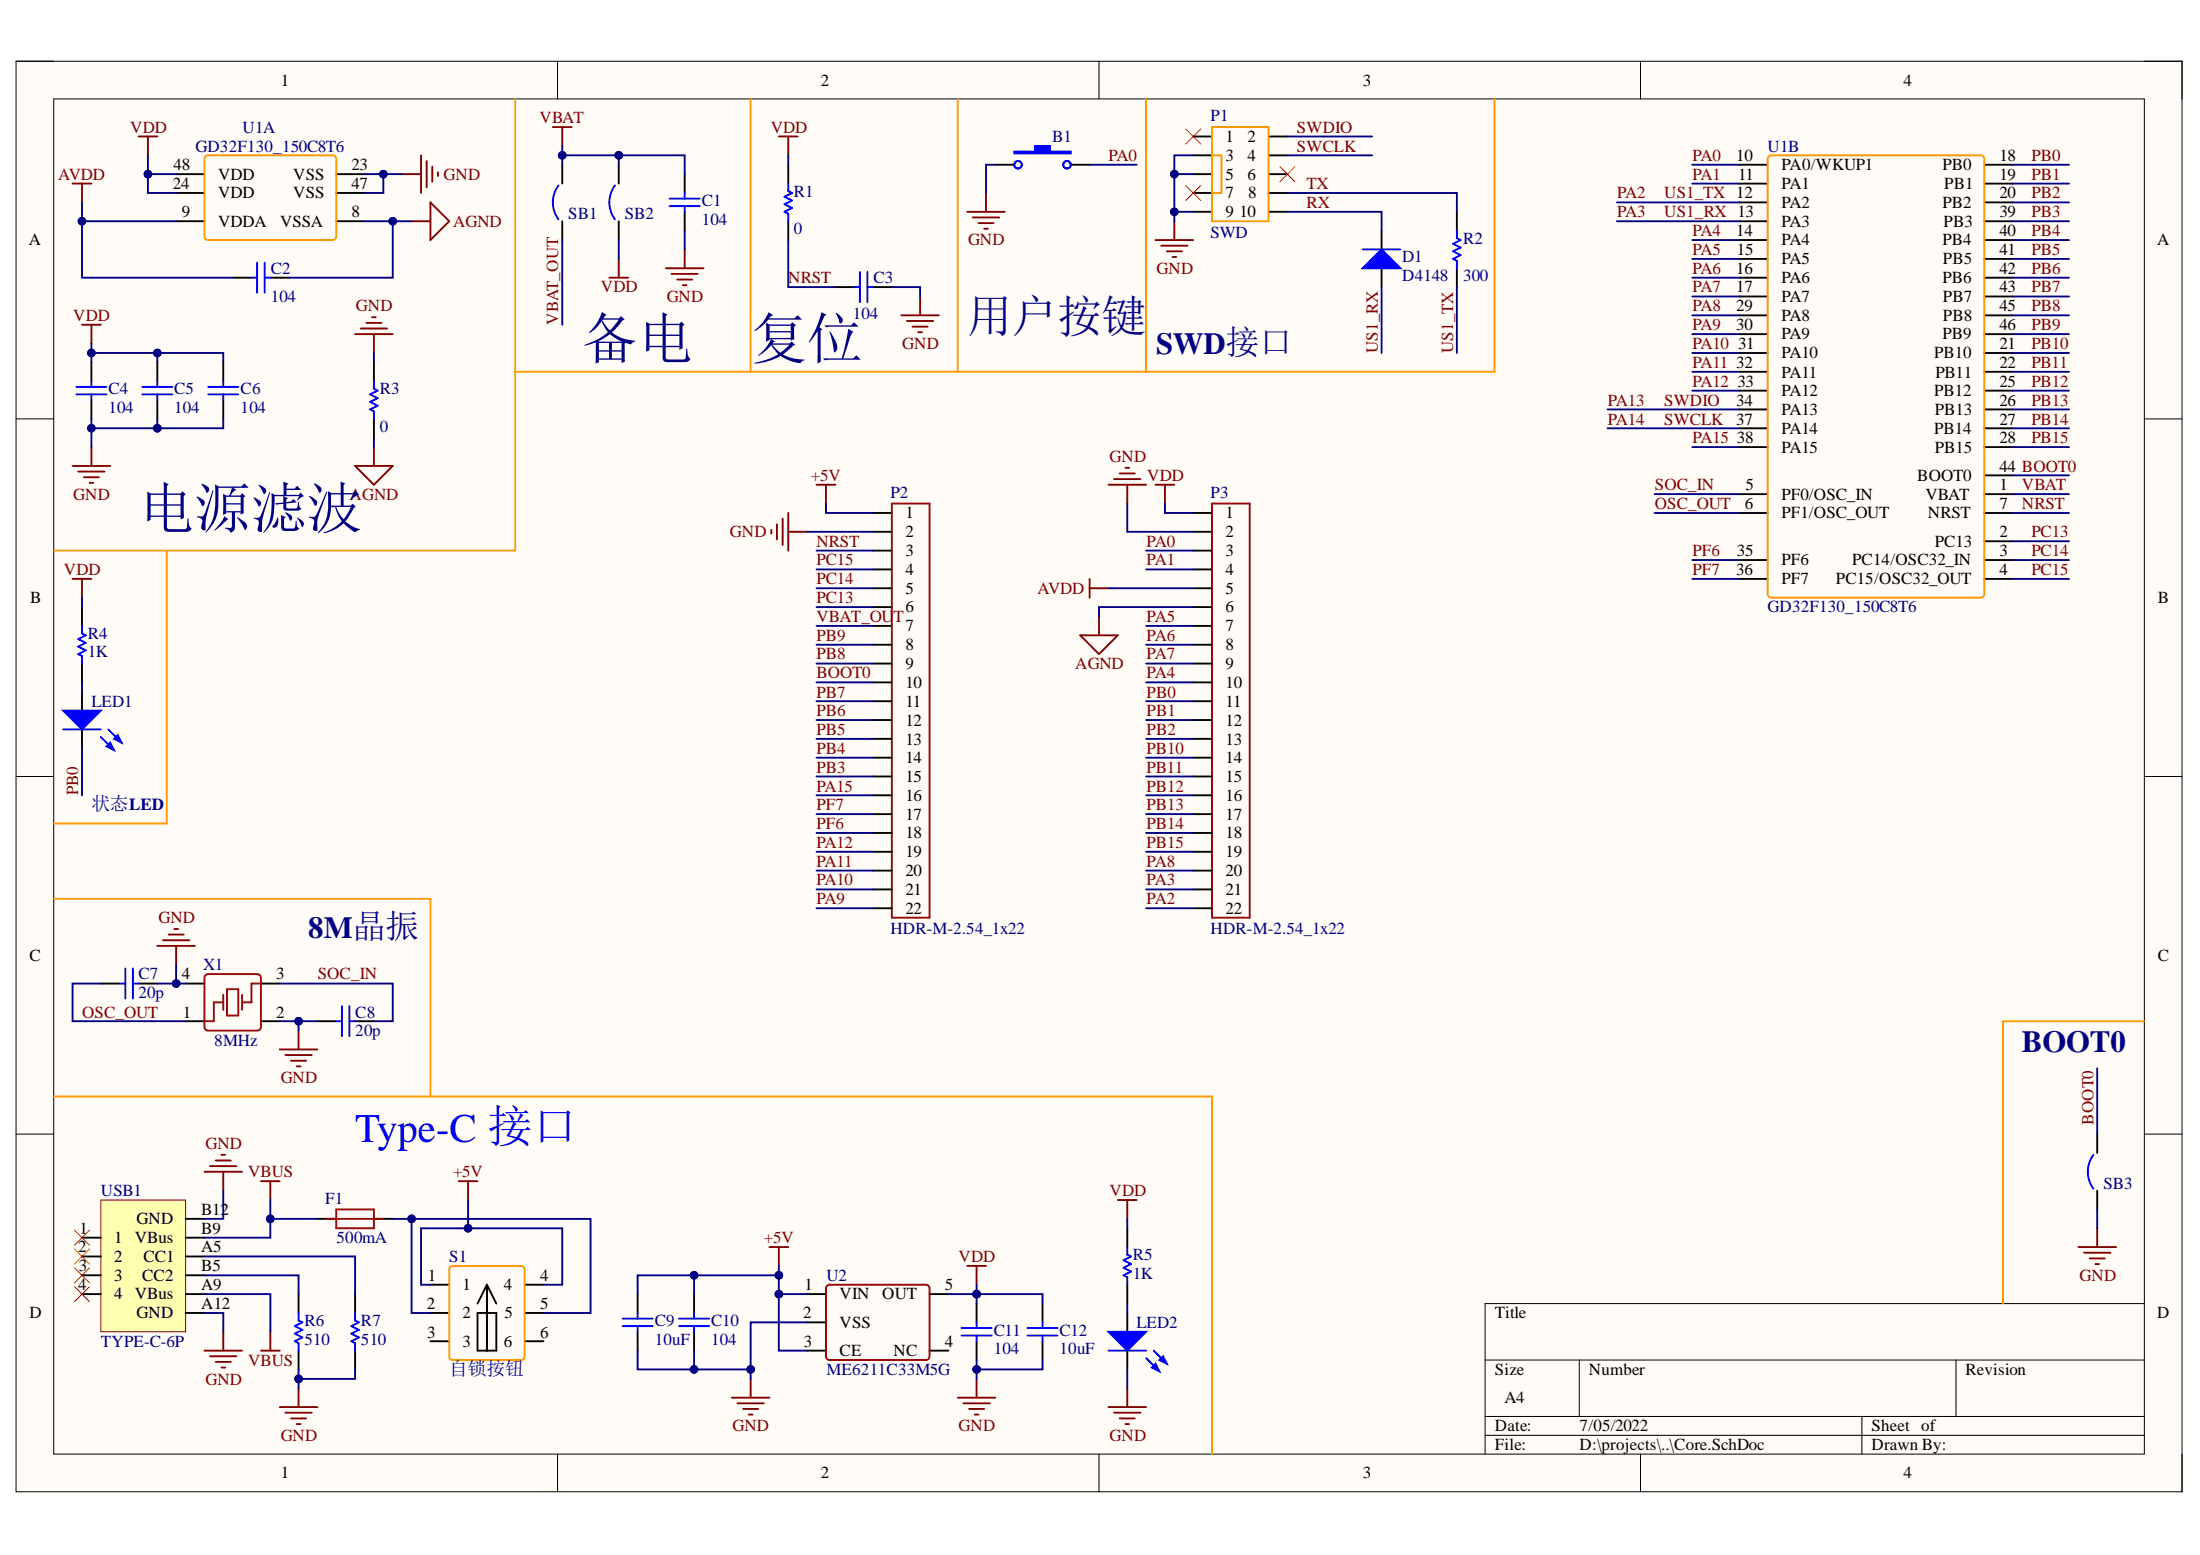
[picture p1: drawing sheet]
<svg xmlns="http://www.w3.org/2000/svg" width="297mm" height="210mm" viewBox="0 0 297 210" stroke-linecap="round" stroke-linejoin="round" font-family="sans-serif">
<path d="M2.2 8.3h292.4v193.1h-292.4z" fill-rule="evenodd" fill="#fffcf8"/>
<path d="M2.2 8.3h292.4v193.1h-292.4z" fill="none" stroke="#000" stroke-width=".14"/>
<path d="M7.3 13.4h282.2v182.9h-282.2z" fill-rule="evenodd" fill="#fffcf8"/>
<g fill="none" stroke="#000" stroke-width=".14">
<path d="M2.2 8.3h5.1M7.3 13.4h282.2v182.9h-282.2zM75.3 8.3v5M148.4 8.3v5M221.5 8.3v5.1M289.5 8.3h5.1v5.1M2.2 56.5h5.1M289.5 56.5h5.1M2.2 104.8h5.1M289.5 104.8h5.1M2.2 153.1h5.1M289.5 153.1h5.1"/>
<path d="M289.5 176h-89v20.3M75.3 196.3v5.1M148.4 196.3v5.1M200.5 183.6h89M200.5 191.2h89M200.5 193.7h89M213.2 183.6v7.6M221.5 196.3v5.1M251.4 191.2v5.1M264.1 183.6v7.6M294.6 196.3v5.1"/>
</g>
<g fill="none" stroke="#000" stroke-width=".25">
<path d="M23.8 29.9h3.8M23.8 23.5h3.8M23.8 26h3.8M31.4 37.5h2.6M36.5 37.5h2.5M45.4 29.9h3.8M45.4 23.5h3.8M45.4 26h3.8M75.9 22.2v2.6M75.9 29.9v2.5M83.5 22.2v2.6M83.5 29.9v2.5"/>
<path d="M92.4 23.5v2.5M92.4 28.6v2.5M106.4 22.2v2.6M106.4 29.9v2.5M112.8 38.8h2.5M117.9 38.8h2.5M134.4 22.2h2.5M144.6 22.2h2.5M234.8 29.9h3.9M234.8 22.2h3.9M234.8 24.8h3.9M234.8 27.3h3.9"/>
<path d="M234.8 32.4h3.9M234.8 34.9h3.9M234.8 37.5h3.9M267.9 29.9h3.8M267.9 22.2h3.8M267.9 24.8h3.8M267.9 27.3h3.8M267.9 32.4h3.8M267.9 34.9h3.8M267.9 37.5h3.8M12.3 48.9v2.6M12.3 54v2.5"/>
<path d="M21.2 48.9v2.6M21.2 54v2.5M30.1 48.9v2.6M30.1 54v2.5M50.5 48.9v2.6M50.5 56.5v2.6M234.8 40h3.9M234.8 47.7h3.9M234.8 50.2h3.9M234.8 52.7h3.9M234.8 55.3h3.9M234.8 57.8h3.9"/>
<path d="M234.8 42.6h3.9M234.8 45.1h3.9M267.9 40h3.8M267.9 47.7h3.8M267.9 50.2h3.8M267.9 52.7h3.8M267.9 55.3h3.8M267.9 57.8h3.8M267.9 42.6h3.8M267.9 45.1h3.8M234.8 66.7h3.9M234.8 75.6h3.9"/>
<path d="M234.8 78.1h3.9M234.8 69.2h3.9M234.8 60.4h3.9M267.9 66.7h3.8M267.9 73.1h3.8M267.9 75.6h3.8M267.9 78.1h3.8M267.9 69.2h3.8M267.9 60.4h3.8M267.9 64.2h3.8"/>
</g>
<path d="M69.6 13.3v61h-62.3M101.3 13.3v36.9M129.3 13.3v36.9h-59.7M27.8 21h.3h16.8h.3l.2 .5-.1 10.7-.4 .2h-16.8l-.3-.1-.2-.4v-10.4zM238.7 21.2l.5-.2h28.2l.4 .2 .1 .3v58.7l-.2 .4-28.5 .1-.5-.3v-.2z" fill="none" stroke="#f90" stroke-width=".25"/>
<g fill="none" stroke="#800000" stroke-width=".25">
<path d="M18.7 18.4h2.5M20 18.4v2.6M74.6 17.2h2.6M75.9 17.2v2.5M105.2 18.4h2.5M106.4 18.4v2.6M9.8 24.8h2.5M11.1 24.8v2.5M54.3 23.5h2.5M55.6 29.9h2.5M56.8 21v5M57.6 21.7v3.6"/>
<path d="M58.1 27.3l2.6 2.6-2.6 2.5zM58.4 22.5v2M59.1 23.3v.5M82.3 37.5h2.5M83.5 34.9v2.6M89.9 36.2h5.1M90.7 37h3.5M91.4 37.7h2.1M92.2 38.5h.5M92.4 33.7v2.5M11.1 43.8h2.5M12.3 43.8v2.6"/>
<path d="M47.9 45.1h5.1M48.7 44.3h3.6M49.5 43.6h2M50.2 42.8h.5M50.5 45.1v2.5M121.7 42.6h5.1M122.5 43.3h3.5M123.2 44.1h2M124 44.9h.5M124.2 40v2.6M9.8 62.9h5.1M10.6 63.7h3.5"/>
<path d="M11.3 64.4h2.1M12.1 65.2h.5M12.3 60.4v2.5M47.9 62.9h5.1l-2.5 2.5zM50.5 60.4v2.5"/>
</g>
<g fill="none" stroke="#00f" stroke-width=".25">
<path d="M34 37.5h.7M34.7 35.5v4M35.7 35.5v4M35.7 37.5h.8M75.4 25a3.8 3.8 0 0 0 0 4.6M83 25a3.8 3.8 0 0 0 0 4.6M90.4 26.8h4.1M90.4 27.8h4.1M92.4 26v.8M92.4 27.8v.8M106.4 24.8v1l.5 .2-1 .6 1 .5-1 .5 1 .5-1 .5 .5 .2v1.1M115.3 38.8h.8"/>
<path d="M116.1 36.7v4.1M117.1 36.7v4.1M117.1 38.8h.8M10.3 52.2h4.1M10.3 53.2h4.1M12.3 51.5v.7M12.3 53.2v.8M19.2 52.2h4.1M19.2 53.2h4.1M21.2 51.5v.7M21.2 53.2v.8M28.1 52.2h4.1"/>
<path d="M28.1 53.2h4.1M30.1 51.5v.7M30.1 53.2v.8M50.5 51.5v1l.5 .2-1 .5 1 .5-1 .6 1 .5-1 .5 .5 .2v1"/>
</g>
<path d="M136.9 20.5h2.8v-.8h2.1v.8h2.8v.2h-7.7z" fill-rule="evenodd" fill="#00f"/>
<g fill="none" stroke="#00f" stroke-width=".25">
<path d="M136.9 20.5h2.8v-.8h2.1v.8h2.8v.2h-7.7z"/>
<circle cx="137.5" cy="22.2" r=".51"/>
<circle cx="144.1" cy="22.2" r=".51"/>
</g>
<path d="M130.6 28.6h5.1M131.3 29.4h3.6M132.1 30.1h2M132.9 30.9h.5M133.1 26v2.6" fill="none" stroke="#800000" stroke-width=".25"/>
<path d="M154.7 13.3v36.9h-25.4" fill="none" stroke="#f90" stroke-width=".25"/>
<path d="M11.1 93.4v2.5M11.1 98.5v2.5" fill="none" stroke="#000" stroke-width=".25"/>
<path d="M8.5 95.9h5.1l-2.5 2.6z" fill="#00f"/>
<path d="M8.5 95.9h5.1l-2.5 2.6zM13.6 99.5l1.8 1.8M14.6 98.5l1.8 1.7" fill="none" stroke="#00f" stroke-width=".25"/>
<path d="M14.4 100.8l.5-.6 .5 1.1z" fill="#00f"/>
<path d="M14.4 100.8l.5-.6 .5 1.1z" fill="none" stroke="#00f" stroke-width=".25"/>
<path d="M15.9 99.2l.5 1-1-.5z" fill="#00f"/>
<g fill="none" stroke="#00f" stroke-width=".25">
<path d="M8.5 98.5h5.1M11.1 84.5v1l.5 .3-1 .5 1 .5-1 .5 1 .5-1 .5 .5 .3v1M15.9 99.2l.5 1-1-.5zM84.1 178h4M84.1 179h4M86.1 177.2v.8M86.1 179v.8M91.7 178h4.1M91.7 179h4.1M93.7 177.2v.8M93.7 179v.8M129.8 179.3h4.1"/>
<path d="M131.9 178.5v.8M138.7 179.3h4.1M140.8 178.5v.8M129.8 180.3h4.1M131.9 180.3v.7M138.7 180.3h4.1M140.8 180.3v.7"/>
</g>
<g fill="none" stroke="#000" stroke-width=".25">
<path d="M11.1 81.9v2.6M11.1 89.6v2.5M86.1 174.7v2.5M86.1 179.8v2.5M93.7 174.7v2.5M93.7 179.8v2.5M109 174.7h2.5M109 178.5h2.5M125.5 174.7h2.5M131.9 176v2.5M140.8 176v2.5M109 182.3h2.5"/>
<path d="M125.5 182.3h2.5M131.9 181v2.6M140.8 181v2.6"/>
</g>
<g fill="none" stroke="#800000" stroke-width=".25">
<path d="M9.8 78.1h2.5M11.1 78.1v2.6M35.2 159.4h2.6M36.5 159.4v2.6M103.9 168.3h2.5M105.2 168.3v2.6M130.6 170.9h2.5M131.9 170.9v2.5M98.8 188.7h5.1M99.6 189.4h3.5M100.3 190.2h2.1M101.1 190.9h.5"/>
<path d="M101.3 186.1v2.6M129.3 188.7h5.1M130.1 189.4h3.5M130.8 190.2h2.1M131.6 190.9h.5M131.9 186.1v2.6"/>
</g>
<path d="M22.5 74.3v36.9h-15.2" fill="none" stroke="#f90" stroke-width=".25"/>
<path d="M111.8 173.5l13.2-.1a.5 .5 0 0 1 .5 .5v9.2l-.2 .4-13.3 .1-.4-.3-.1-.2v-9.2z" fill="none" stroke="#980000" stroke-width=".25"/>
<path d="M13.6 162h11.5v17.8h-11.5z" fill-rule="evenodd" fill="#ffffb0"/>
<path d="M13.6 162h11.5v17.8h-11.5z" fill="none" stroke="#800000" stroke-width=".14"/>
<g fill="none" stroke="#000" stroke-width=".25">
<path d="M11.1 167.1h2.5M11.1 169.6h2.5M11.1 172.1h2.5M11.1 174.7h2.5M25.1 164.5h2.5M25.1 167.1h2.5M25.1 169.6h2.5M25.1 172.1h2.5M25.1 174.7h2.5M25.1 177.2h2.5M40.3 174.7v2.5M42.9 164.5h2.5"/>
<path d="M47.9 174.7v2.5M50.5 164.5h2.5M58.1 177.2h2.6M58.1 173.4h2.6M64.5 177.2h2.5v5.1h-2.5zM65.7 173.4v8.9M65.7 173.4l-1.2 2.6M65.7 173.4l1.3 2.6M70.8 177.2h2.6M70.8 173.4h2.6M152.2 177.2v2.6M40.3 182.3v2.6"/>
<path d="M47.9 182.3v2.6M58.1 181h2.6M70.8 181h2.6M152.2 182.3v2.6"/>
</g>
<path d="M10.1 166l2 2.1M10.1 168.6l2 2M10.1 171.1l2 2.1M10.1 173.7l2 2M12.1 166l-2 2.1M12.1 168.6l-2 2M12.1 171.1l-2 2.1M12.1 173.7l-2 2" fill="none" stroke="#f00" stroke-width=".14"/>
<g fill="none" stroke="#800000" stroke-width=".25">
<path d="M27.6 158.2h5.1M28.4 157.4h3.5M29.1 156.7h2.1M29.9 155.9h.5M30.1 158.2v2.5M61.9 159.4h2.6M63.2 159.4v2.6M30.1 179.8v2.5M36.5 179.8v2.5M27.6 182.3h5.1M28.4 183.1h3.5M29.1 183.8h2.1"/>
<path d="M29.9 184.6h.5M35.2 182.3h2.6M37.8 189.9h5.1M38.5 190.7h3.6M39.3 191.5h2M40.1 192.2h.5M40.3 187.4v2.5"/>
</g>
<path d="M40.3 177.2v1l.5 .3-1 .5 1 .5-1 .5 1 .5-1 .5 .5 .3v1M47.9 177.2v1l.6 .3-1.1 .5 1.1 .5-1.1 .5 1.1 .5-1.1 .5 .5 .3v1" fill="none" stroke="#00f" stroke-width=".25"/>
<path d="M44.1 164.5h7.7M45.4 163.3h5.1v2.5h-5.1z" fill="none" stroke="#980000" stroke-width=".25"/>
<path d="M60.7 171.1l.5-.2h9.1l.5 .2v12l-.2 .4-9.4 .1-.5-.3v-11.9z" fill="none" stroke="#f90" stroke-width=".25"/>
<path d="M149.7 179.8h5.1l-2.6 2.5z" fill="#00f"/>
<path d="M149.7 179.8h5.1l-2.6 2.5zM154.8 183.3l1.7 1.8M155.8 182.3l1.7 1.8" fill="none" stroke="#00f" stroke-width=".25"/>
<path d="M155.5 184.6l.5-.5 .5 1z" fill="#00f"/>
<path d="M155.5 184.6l.5-.5 .5 1z" fill="none" stroke="#00f" stroke-width=".25"/>
<path d="M156.5 183.6l.5-.5 .5 1z" fill="#00f"/>
<g fill="none" stroke="#00f" stroke-width=".25">
<path d="M16.2 132.8h.7M16.9 130.7v4.1M17.9 130.7v4.1M17.9 132.8h.8M45.4 137.8h.8M46.2 135.8v4.1M47.2 135.8v4.1M47.2 137.8h.7M282.7 155.9a3.8 3.8 0 0 0 0 4.6M152.2 168.3v1.1l.5 .2-1 .5 1 .5-1 .5 1 .5-1 .5 .5 .3M152.2 172.4v1M149.7 182.3h5.1"/>
<path d="M156.5 183.6l.5-.5 .5 1z"/>
</g>
<g fill="none" stroke="#000" stroke-width=".25">
<path d="M161.1 18.4h2.5M171.3 18.4h2.5M161.1 21h2.5M161.1 23.5h2.5M161.1 26h2.5M161.1 28.6h2.5M171.3 21h2.5M171.3 23.5h2.5M171.3 26.1h2.5M171.3 28.6h2.5M186.5 31.1v2.6M186.5 36.2v2.6"/>
<path d="M117.9 69.2h2.5M117.9 71.8h2.5M117.9 74.3h2.5M117.9 76.9h2.5M117.9 79.4h2.5M161.1 69.2h2.5M161.1 71.8h2.5M161.1 74.3h2.5M161.1 76.9h2.5M161.1 79.4h2.5M117.9 81.9h2.5M117.9 84.5h2.5"/>
<path d="M117.9 87h2.5M117.9 89.6h2.5M117.9 92.1h2.5M117.9 94.7h2.5M117.9 97.2h2.5M117.9 99.7h2.5M161.1 81.9h2.5M161.1 84.5h2.5M161.1 87h2.5M161.1 89.6h2.5M161.1 92.1h2.5M161.1 94.7h2.5"/>
<path d="M161.1 97.2h2.5M161.1 99.7h2.5M117.9 102.3h2.5M117.9 104.8h2.5M117.9 107.4h2.5M117.9 109.9h2.5M117.9 112.4h2.5M117.9 115h2.5M117.9 117.5h2.5M161.1 102.3h2.5M161.1 104.8h2.5M161.1 107.4h2.5"/>
<path d="M161.1 109.9h2.5M161.1 112.4h2.5M161.1 115h2.5M161.1 117.5h2.5M13.6 132.8h2.6M18.7 132.8h2.5M25.1 137.8h2.5M25.1 132.8h2.5M35.2 137.8h2.6M35.2 132.8h2.6M42.9 137.8h2.5M47.9 137.8h2.6"/>
<path d="M117.9 120.1h2.5M117.9 122.6h2.5M161.1 120.1h2.5M161.1 122.6h2.5M283.2 153.1v2.5M152.2 165.8v2.5M152.2 173.4v2.6M283.2 160.7v2.6"/>
</g>
<g fill="none" stroke="#800000" stroke-width=".25">
<path d="M156 32.4h5.1M156.8 33.2h3.5M157.5 33.9h2.1M158.3 34.7h.5M158.6 29.9v2.5M21.2 127.7h5.1M22 126.9h3.6M22.8 126.2h2M23.5 125.4h.5M23.8 127.7v2.5M40.3 139.1v2.6M37.8 141.7h5.1"/>
<path d="M38.5 142.4h3.6M39.3 143.2h2M40.1 143.9h.5M150.9 162h2.6M152.2 162v2.5M280.6 168.3h5.1M281.4 169.1h3.5M282.1 169.9h2.1M282.9 170.6h.5M283.2 165.8v2.5M149.7 189.9h5.1M150.4 190.7h3.6"/>
<path d="M151.2 191.5h2M151.9 192.2h.6M152.2 187.4v2.5"/>
</g>
<path d="M120.4 68h5.1v55.9h-5.1zM163.6 68h5.1v55.9h-5.1zM27.8 131.6l6.9-.1 .5 .2v6.9l-.2 .4-6.9 .1-.4-.2-.1-6.9zM30.1 134.3v2M30.1 135.3h-1.2v2.5h-1.3M30.7 133.5h1.5v3.6h-1.5zM32.7 134.3v2M35.2 132.8h-1.2v2.5h-1.3" fill="none" stroke="#980000" stroke-width=".25"/>
<path d="M163.6 17.2h7.7v12.7h-7.7zM163.6 21h1.3v5h-1.3M7.3 121.3h50.8v26.7M289.5 137.9h-19.1v38.1M7.3 148h156.3v48.3" fill="none" stroke="#f90" stroke-width=".25"/>
<path d="M160.1 17.4l2 2M162.1 17.4l-2 2M160.1 25l2 2.1M162.1 25l-2 2.1M172.8 22.5l2 2M174.8 22.5l-2 2" fill="none" stroke="#f00" stroke-width=".14"/>
<path d="M184 36.2l2.5-2.5 2.6 2.5z" fill="#00f"/>
<path d="M184 36.2l2.5-2.5 2.6 2.5zM184 33.7h5.1M196.7 31.1v1l.5 .3-1 .5 1 .5-1 .5 1 .5-1 .5 .5 .3v1" fill="none" stroke="#00f" stroke-width=".25"/>
<path d="M196.7 28.6v2.5M196.7 36.2v2.6" fill="none" stroke="#000" stroke-width=".25"/>
<path d="M201.8 13.4v36.8h-47" fill="none" stroke="#f90" stroke-width=".25"/>
<path d="M147.1 78.1v2.6M147.1 79.4h2.6M149.7 65.4h5M150.4 64.7h3.6M151.2 63.9h2M151.9 63.1h.6M152.2 65.4v2.6M156 65.4h2.6M157.3 65.4v2.6M145.8 85.8h5.1l-2.5 2.5zM148.4 83.2v2.6" fill="none" stroke="#800000" stroke-width=".25"/>
<path d="M20 21v2.5h3.8" fill="none" stroke="#000080" stroke-width=".25"/>
<circle cx="20" cy="23.5" r=".51" fill="#000080"/>
<circle cx="20" cy="23.5" r=".51" fill="none" stroke="#000080" stroke-width=".14"/>
<path d="M20 23.5v2.5h3.8" fill="none" stroke="#000080" stroke-width=".25"/>
<circle cx="20" cy="23.5" r=".51" fill="#000080"/>
<circle cx="20" cy="23.5" r=".51" fill="none" stroke="#000080" stroke-width=".14"/>
<path d="M11.1 27.3v2.6h12.7" fill="none" stroke="#000080" stroke-width=".25"/>
<circle cx="11.1" cy="29.9" r=".51" fill="#000080"/>
<circle cx="11.1" cy="29.9" r=".51" fill="none" stroke="#000080" stroke-width=".14"/>
<path d="M49.2 23.5h5.1" fill="none" stroke="#000080" stroke-width=".25"/>
<circle cx="51.8" cy="23.5" r=".51" fill="#000080"/>
<circle cx="51.8" cy="23.5" r=".51" fill="none" stroke="#000080" stroke-width=".14"/>
<path d="M51.8 23.5v2.5h-2.6" fill="none" stroke="#000080" stroke-width=".25"/>
<circle cx="51.8" cy="23.5" r=".51" fill="#000080"/>
<circle cx="51.8" cy="23.5" r=".51" fill="none" stroke="#000080" stroke-width=".14"/>
<path d="M49.2 29.9h6.4" fill="none" stroke="#000080" stroke-width=".25"/>
<circle cx="53" cy="29.9" r=".51" fill="#000080"/>
<circle cx="53" cy="29.9" r=".51" fill="none" stroke="#000080" stroke-width=".14"/>
<path d="M53 29.9v7.6h-14" fill="none" stroke="#000080" stroke-width=".25"/>
<circle cx="53" cy="29.9" r=".51" fill="#000080"/>
<circle cx="53" cy="29.9" r=".51" fill="none" stroke="#000080" stroke-width=".14"/>
<path d="M11.1 29.9v7.6h20.3" fill="none" stroke="#000080" stroke-width=".25"/>
<circle cx="11.1" cy="29.9" r=".51" fill="#000080"/>
<circle cx="11.1" cy="29.9" r=".51" fill="none" stroke="#000080" stroke-width=".14"/>
<path d="M12.3 46.4v2.5" fill="none" stroke="#000080" stroke-width=".25"/>
<circle cx="12.3" cy="47.6" r=".51" fill="#000080"/>
<circle cx="12.3" cy="47.6" r=".51" fill="none" stroke="#000080" stroke-width=".14"/>
<path d="M12.3 56.5v3.9" fill="none" stroke="#000080" stroke-width=".25"/>
<circle cx="12.3" cy="57.8" r=".51" fill="#000080"/>
<circle cx="12.3" cy="57.8" r=".51" fill="none" stroke="#000080" stroke-width=".14"/>
<path d="M12.3 47.6h8.9v1.3" fill="none" stroke="#000080" stroke-width=".25"/>
<circle cx="21.2" cy="47.6" r=".51" fill="#000080"/>
<circle cx="21.2" cy="47.6" r=".51" fill="none" stroke="#000080" stroke-width=".14"/>
<circle cx="12.3" cy="47.6" r=".51" fill="#000080"/>
<circle cx="12.3" cy="47.6" r=".51" fill="none" stroke="#000080" stroke-width=".14"/>
<path d="M21.2 47.6h8.9v1.3" fill="none" stroke="#000080" stroke-width=".25"/>
<circle cx="21.2" cy="47.6" r=".51" fill="#000080"/>
<circle cx="21.2" cy="47.6" r=".51" fill="none" stroke="#000080" stroke-width=".14"/>
<path d="M21.2 56.5v1.3h-8.9" fill="none" stroke="#000080" stroke-width=".25"/>
<circle cx="21.2" cy="57.8" r=".51" fill="#000080"/>
<circle cx="21.2" cy="57.8" r=".51" fill="none" stroke="#000080" stroke-width=".14"/>
<circle cx="12.3" cy="57.8" r=".51" fill="#000080"/>
<circle cx="12.3" cy="57.8" r=".51" fill="none" stroke="#000080" stroke-width=".14"/>
<path d="M30.1 56.5v1.3h-8.9" fill="none" stroke="#000080" stroke-width=".25"/>
<circle cx="21.2" cy="57.8" r=".51" fill="#000080"/>
<circle cx="21.2" cy="57.8" r=".51" fill="none" stroke="#000080" stroke-width=".14"/>
<path d="M75.9 19.7v2.5M50.5 47.6v1.3M50.5 59.1v1.3" fill="none" stroke="#000080" stroke-width=".25"/>
<circle cx="75.9" cy="21" r=".51" fill="#000080"/>
<circle cx="75.9" cy="21" r=".51" fill="none" stroke="#000080" stroke-width=".14"/>
<path d="M75.9 21h7.6v1.2" fill="none" stroke="#000080" stroke-width=".25"/>
<circle cx="83.5" cy="21" r=".51" fill="#000080"/>
<circle cx="83.5" cy="21" r=".51" fill="none" stroke="#000080" stroke-width=".14"/>
<circle cx="75.9" cy="21" r=".51" fill="#000080"/>
<circle cx="75.9" cy="21" r=".51" fill="none" stroke="#000080" stroke-width=".14"/>
<path d="M83.5 21h8.9v2.5" fill="none" stroke="#000080" stroke-width=".25"/>
<circle cx="83.5" cy="21" r=".51" fill="#000080"/>
<circle cx="83.5" cy="21" r=".51" fill="none" stroke="#000080" stroke-width=".14"/>
<path d="M75.9 32.4v11.4M83.5 32.4v2.5M92.4 31.1v2.6M106.4 21v1.2M134.4 22.2h-1.3v3.8M147.1 22.2h6.4M11.1 80.7v1.2M11.1 92.1v1.3M11.1 101v6.4M131.9 173.4v1.3h-3.9" fill="none" stroke="#000080" stroke-width=".25"/>
<circle cx="131.9" cy="174.7" r=".51" fill="#000080"/>
<circle cx="131.9" cy="174.7" r=".51" fill="none" stroke="#000080" stroke-width=".14"/>
<path d="M105.2 174.7v7.6h3.8" fill="none" stroke="#000080" stroke-width=".25"/>
<circle cx="105.2" cy="174.7" r=".51" fill="#000080"/>
<circle cx="105.2" cy="174.7" r=".51" fill="none" stroke="#000080" stroke-width=".14"/>
<path d="M105.2 172.2h-11.5v2.5" fill="none" stroke="#000080" stroke-width=".25"/>
<circle cx="93.7" cy="172.1" r=".51" fill="#000080"/>
<circle cx="93.7" cy="172.1" r=".51" fill="none" stroke="#000080" stroke-width=".14"/>
<circle cx="105.2" cy="172.1" r=".51" fill="#000080"/>
<circle cx="105.2" cy="172.1" r=".51" fill="none" stroke="#000080" stroke-width=".14"/>
<path d="M93.7 182.3v2.6h7.6" fill="none" stroke="#000080" stroke-width=".25"/>
<circle cx="93.7" cy="184.9" r=".51" fill="#000080"/>
<circle cx="93.7" cy="184.9" r=".51" fill="none" stroke="#000080" stroke-width=".14"/>
<circle cx="101.3" cy="184.9" r=".51" fill="#000080"/>
<circle cx="101.3" cy="184.9" r=".51" fill="none" stroke="#000080" stroke-width=".14"/>
<path d="M131.9 174.7v1.3" fill="none" stroke="#000080" stroke-width=".25"/>
<circle cx="131.9" cy="174.7" r=".51" fill="#000080"/>
<circle cx="131.9" cy="174.7" r=".51" fill="none" stroke="#000080" stroke-width=".14"/>
<path d="M131.9 183.6v1.3h8.9v-1.3" fill="none" stroke="#000080" stroke-width=".25"/>
<circle cx="131.9" cy="184.9" r=".51" fill="#000080"/>
<circle cx="131.9" cy="184.9" r=".51" fill="none" stroke="#000080" stroke-width=".14"/>
<path d="M131.9 174.7h8.9v1.3" fill="none" stroke="#000080" stroke-width=".25"/>
<circle cx="131.9" cy="174.7" r=".51" fill="#000080"/>
<circle cx="131.9" cy="174.7" r=".51" fill="none" stroke="#000080" stroke-width=".14"/>
<path d="M131.9 184.9v1.2" fill="none" stroke="#000080" stroke-width=".25"/>
<circle cx="131.9" cy="184.9" r=".51" fill="#000080"/>
<circle cx="131.9" cy="184.9" r=".51" fill="none" stroke="#000080" stroke-width=".14"/>
<path d="M86.1 182.3v2.6h7.6" fill="none" stroke="#000080" stroke-width=".25"/>
<circle cx="93.7" cy="184.9" r=".51" fill="#000080"/>
<circle cx="93.7" cy="184.9" r=".51" fill="none" stroke="#000080" stroke-width=".14"/>
<path d="M93.7 172.2h-7.6v2.5" fill="none" stroke="#000080" stroke-width=".25"/>
<circle cx="93.7" cy="172.1" r=".51" fill="#000080"/>
<circle cx="93.7" cy="172.1" r=".51" fill="none" stroke="#000080" stroke-width=".14"/>
<path d="M27.6 177.2h2.5v2.6M27.6 174.7h8.9v5.1M27.6 172.2h12.7v2.5M27.6 169.6h20.3v5.1M30.1 160.7v3.8h-2.5M47.9 184.9v1.2h-7.6" fill="none" stroke="#000080" stroke-width=".25"/>
<circle cx="40.3" cy="186.1" r=".51" fill="#000080"/>
<circle cx="40.3" cy="186.1" r=".51" fill="none" stroke="#000080" stroke-width=".14"/>
<path d="M40.3 184.9v2.5" fill="none" stroke="#000080" stroke-width=".25"/>
<circle cx="40.3" cy="186.1" r=".51" fill="#000080"/>
<circle cx="40.3" cy="186.1" r=".51" fill="none" stroke="#000080" stroke-width=".14"/>
<path d="M36.5 162v2.5" fill="none" stroke="#000080" stroke-width=".25"/>
<circle cx="36.5" cy="164.5" r=".51" fill="#000080"/>
<circle cx="36.5" cy="164.5" r=".51" fill="none" stroke="#000080" stroke-width=".14"/>
<path d="M42.9 164.5h-6.4v2.6h-8.9" fill="none" stroke="#000080" stroke-width=".25"/>
<circle cx="36.5" cy="164.5" r=".51" fill="#000080"/>
<circle cx="36.5" cy="164.5" r=".51" fill="none" stroke="#000080" stroke-width=".14"/>
<path d="M53 164.5h2.6v12.7h2.5" fill="none" stroke="#000080" stroke-width=".25"/>
<circle cx="55.6" cy="164.5" r=".51" fill="#000080"/>
<circle cx="55.6" cy="164.5" r=".51" fill="none" stroke="#000080" stroke-width=".14"/>
<path d="M63.2 162v3.8h-6.4v7.6h1.3" fill="none" stroke="#000080" stroke-width=".25"/>
<circle cx="63.2" cy="165.8" r=".51" fill="#000080"/>
<circle cx="63.2" cy="165.8" r=".51" fill="none" stroke="#000080" stroke-width=".14"/>
<path d="M63.2 165.8h12.7v7.6h-2.5" fill="none" stroke="#000080" stroke-width=".25"/>
<circle cx="63.2" cy="165.8" r=".51" fill="#000080"/>
<circle cx="63.2" cy="165.8" r=".51" fill="none" stroke="#000080" stroke-width=".14"/>
<path d="M55.6 164.5h24.1v12.7h-6.3" fill="none" stroke="#000080" stroke-width=".25"/>
<circle cx="55.6" cy="164.5" r=".51" fill="#000080"/>
<circle cx="55.6" cy="164.5" r=".51" fill="none" stroke="#000080" stroke-width=".14"/>
<path d="M109 178.5h-7.7v7.6" fill="none" stroke="#000080" stroke-width=".25"/>
<circle cx="101.3" cy="184.9" r=".51" fill="#000080"/>
<circle cx="101.3" cy="184.9" r=".51" fill="none" stroke="#000080" stroke-width=".14"/>
<path d="M105.2 170.9v3.8h3.8" fill="none" stroke="#000080" stroke-width=".25"/>
<circle cx="105.2" cy="172.1" r=".51" fill="#000080"/>
<circle cx="105.2" cy="172.1" r=".51" fill="none" stroke="#000080" stroke-width=".14"/>
<circle cx="105.2" cy="174.7" r=".51" fill="#000080"/>
<circle cx="105.2" cy="174.7" r=".51" fill="none" stroke="#000080" stroke-width=".14"/>
<path d="M23.8 130.2v2.6M152.2 164.5v1.3M152.2 176v1.2M152.2 184.9v2.5" fill="none" stroke="#000080" stroke-width=".25"/>
<circle cx="23.8" cy="132.8" r=".51" fill="#000080"/>
<circle cx="23.8" cy="132.8" r=".51" fill="none" stroke="#000080" stroke-width=".14"/>
<path d="M21.2 132.8h3.9" fill="none" stroke="#000080" stroke-width=".25"/>
<circle cx="23.8" cy="132.8" r=".51" fill="#000080"/>
<circle cx="23.8" cy="132.8" r=".51" fill="none" stroke="#000080" stroke-width=".14"/>
<path d="M13.6 132.8h-3.8v5h15.3M40.3 137.8v1.3" fill="none" stroke="#000080" stroke-width=".25"/>
<circle cx="40.3" cy="137.8" r=".51" fill="#000080"/>
<circle cx="40.3" cy="137.8" r=".51" fill="none" stroke="#000080" stroke-width=".14"/>
<path d="M37.8 132.8h15.2v5h-2.5M37.8 137.8h5.1" fill="none" stroke="#000080" stroke-width=".25"/>
<circle cx="40.3" cy="137.8" r=".51" fill="#000080"/>
<circle cx="40.3" cy="137.8" r=".51" fill="none" stroke="#000080" stroke-width=".14"/>
<g fill="none" stroke="#000080" stroke-width=".25">
<path d="M173.8 18.4h11.5M158.6 23.5h2.5M173.8 21h11.5M218.3 27.3h16.5M218.3 29.9h16.5M228.5 22.2h6.3M228.5 24.8h6.3M228.5 32.4h6.3M228.5 34.9h6.3M228.5 37.5h6.3M271.7 22.2h7.7M271.7 24.8h7.7"/>
<path d="M271.7 27.3h7.7M271.7 29.9h7.7M271.7 32.4h7.7M271.7 34.9h7.7M271.7 37.5h7.7M217 55.3h17.8M217 57.8h17.8M228.5 40h6.3M228.5 42.6h6.3M228.5 45.1h6.3M228.5 47.7h6.3M228.5 50.2h6.3"/>
<path d="M228.5 52.7h6.3M271.7 40h7.7M271.7 42.6h7.7M271.7 45.1h7.7M271.7 47.7h7.7M271.7 50.2h7.7M271.7 52.7h7.7M271.7 55.3h7.7M271.7 57.8h7.7M223.4 69.2h11.4M223.4 66.7h11.4M228.5 60.4h6.3"/>
<path d="M228.5 75.6h6.3M228.5 78.1h6.3M271.7 69.2h7.7M271.7 60.4h7.7M271.7 66.7h7.7M271.7 75.6h7.7M271.7 78.1h7.7M271.7 73.1h7.7M271.7 64.2h7.7M283.2 144.2v8.9M283.2 163.3v2.5"/>
</g>
<circle cx="158.6" cy="23.5" r=".51" fill="#000080"/>
<circle cx="158.6" cy="23.5" r=".51" fill="none" stroke="#000080" stroke-width=".14"/>
<path d="M106.4 32.4v6.4h6.4M120.4 38.8h3.8v1.2M161.1 28.6h-2.5v1.3" fill="none" stroke="#000080" stroke-width=".25"/>
<circle cx="158.6" cy="28.6" r=".51" fill="#000080"/>
<circle cx="158.6" cy="28.6" r=".51" fill="none" stroke="#000080" stroke-width=".14"/>
<path d="M161.1 21h-2.5v7.6" fill="none" stroke="#000080" stroke-width=".25"/>
<circle cx="158.6" cy="23.5" r=".51" fill="#000080"/>
<circle cx="158.6" cy="23.5" r=".51" fill="none" stroke="#000080" stroke-width=".14"/>
<circle cx="158.6" cy="28.6" r=".51" fill="#000080"/>
<circle cx="158.6" cy="28.6" r=".51" fill="none" stroke="#000080" stroke-width=".14"/>
<g fill="none" stroke="#000080" stroke-width=".25">
<path d="M173.8 28.6h12.7v2.5M173.8 26.1h22.9v2.5M186.5 38.8v8.9M196.7 38.8v8.9M109 71.8h8.9M110.2 79.4h7.7M110.2 76.9h7.7M110.2 74.3h7.7M111.5 68v1.2h6.4M149.7 79.4h11.4M152.2 68v3.8h8.9M154.7 76.9h6.4"/>
<path d="M154.7 74.3h6.4M157.3 68v1.2h3.8M110.2 99.7h7.7M110.2 97.2h7.7M110.2 94.7h7.7M110.2 92.1h7.7M110.2 89.6h7.7M110.2 87h7.7M110.2 84.5h7.7M110.2 81.9h7.7M154.7 99.7h6.4M154.7 97.2h6.4"/>
<path d="M154.7 94.7h6.4M154.7 92.1h6.4M154.7 89.6h6.4M154.7 87h6.4M154.7 84.5h6.4M161.1 81.9h-12.7v1.3M110.2 117.5h7.7M110.2 115h7.7M110.2 112.4h7.7M110.2 109.9h7.7M110.2 107.4h7.7M110.2 104.8h7.7"/>
<path d="M110.2 102.3h7.7M154.7 117.5h6.4M154.7 115h6.4M154.7 112.4h6.4M154.7 109.9h6.4M154.7 107.4h6.4M154.7 104.8h6.4M154.7 102.3h6.4M110.2 122.6h7.7M110.2 120.1h7.7M154.7 122.6h6.4M154.7 120.1h6.4"/>
</g>
<path d="M104.1 71.5v.5M104.9 70.8v2M105.7 70v3.6M106.4 69.2v5.1M106.4 71.8h2.6M110.2 65.4h2.6M111.5 65.4v2.6" fill="none" stroke="#800000" stroke-width=".25"/>
<g font-size="7.6" fill="#000080">
<text x="78.5" y="48.3">备电</text>
<text x="101.3" y="48.3">复位</text>
<text x="18.7" y="71.3">电源滤波</text>
</g>
<text font-size="6.1" fill="#000080" x="130.6" y="44.9">用户按键</text>
<text font-size="5.5" fill="#00f" x="48" y="154.2">Type-C 接口</text>
<g font-size="4.1" fill="#000080">
<text x="156.1" y="47.8">SWD接口</text>
<text x="41.6" y="126.6">8M晶振</text>
<text x="273" y="142">BOOT0</text>
</g>
<g font-size="2.5" fill="#000080">
<text x="12.4" y="109.3">状态LED</text>
<text x="60.7" y="185.6">自锁按钮</text>
</g>
<g font-size="2.3">
<text x="37.9" y="11.6">1</text>
<text x="110.8" y="11.6">2</text>
<text x="184" y="11.6">3</text>
<text x="257" y="11.6">4</text>
<text x="23.4" y="23">48</text>
<text x="47.5" y="23">23</text>
<text x="165.5" y="19.2">1</text>
<text x="165.5" y="21.7">3</text>
<text x="168.4" y="19.2">2</text>
<text x="168.4" y="21.7">4</text>
<text x="234.4" y="21.7">10</text>
<text x="240.5" y="23">PA0/WKUP1</text>
<text x="262.3" y="23">PB0</text>
<text x="270" y="21.7">18</text>
<text x="23.3" y="25.5">24</text>
<text x="24.5" y="29.3">9</text>
<text x="29.4" y="26.8">VDD</text>
<text x="29.4" y="24.3">VDD</text>
<text x="39.6" y="24.3">VSS</text>
<text x="39.6" y="26.8">VSS</text>
<text x="47.5" y="29.3">8</text>
<text x="47.5" y="25.5">47</text>
<text x="165.5" y="24.3">5</text>
<text x="165.5" y="26.8">7</text>
<text x="165.5" y="29.3">9</text>
<text x="167.3" y="29.3">10</text>
<text x="168.4" y="24.3">6</text>
<text x="168.5" y="26.8">8</text>
<text x="234.7" y="24.3">11</text>
<text x="240.5" y="25.5">PA1</text>
<text x="240.5" y="28.1">PA2</text>
<text x="262.3" y="28.1">PB2</text>
<text x="262.5" y="25.5">PB1</text>
<text x="270" y="24.3">19</text>
<text x="270" y="26.8">20</text>
<text x="270" y="29.3">39</text>
<text x="3.9" y="33.1">A</text>
<text x="29.4" y="30.6">VDDA</text>
<text x="37.8" y="30.6">VSSA</text>
<text x="234.4" y="31.9">14</text>
<text x="234.5" y="34.4">15</text>
<text x="240.5" y="30.6">PA3</text>
<text x="240.5" y="33.1">PA4</text>
<text x="240.5" y="35.7">PA5</text>
<text x="262.3" y="33.1">PB4</text>
<text x="262.3" y="35.7">PB5</text>
<text x="262.4" y="30.6">PB3</text>
<text x="270" y="31.9">40</text>
<text x="270" y="34.4">41</text>
<text x="291.3" y="33.1">A</text>
<text x="234.4" y="36.9">16</text>
<text x="234.4" y="39.5">17</text>
<text x="240.5" y="38.2">PA6</text>
<text x="240.5" y="40.7">PA7</text>
<text x="262.3" y="38.2">PB6</text>
<text x="262.3" y="40.7">PB7</text>
<text x="270" y="36.9">42</text>
<text x="270" y="39.5">43</text>
<text x="234.4" y="42">29</text>
<text x="234.4" y="44.5">30</text>
<text x="234.7" y="47.1">31</text>
<text x="240.5" y="43.3">PA8</text>
<text x="240.5" y="45.8">PA9</text>
<text x="262.3" y="45.8">PB9</text>
<text x="262.3" y="43.3">PB8</text>
<text x="270" y="47.1">21</text>
<text x="270" y="42">45</text>
<text x="270" y="44.5">46</text>
<text x="234.4" y="49.7">32</text>
<text x="234.6" y="52.2">33</text>
<text x="240.5" y="48.3">PA10</text>
<text x="240.5" y="51">PA11</text>
<text x="240.5" y="53.5">PA12</text>
<text x="261.2" y="48.3">PB10</text>
<text x="261.2" y="53.5">PB12</text>
<text x="261.3" y="51">PB11</text>
<text x="270" y="49.7">22</text>
<text x="270" y="52.2">25</text>
<text x="234.4" y="54.8">34</text>
<text x="234.4" y="57.3">37</text>
<text x="234.5" y="59.8">38</text>
<text x="240.5" y="56">PA13</text>
<text x="240.5" y="58.6">PA14</text>
<text x="261.2" y="58.6">PB14</text>
<text x="261.2" y="56">PB13</text>
<text x="270" y="54.8">26</text>
<text x="270" y="57.3">27</text>
<text x="270" y="59.8">28</text>
<text x="240.5" y="61.1">PA15</text>
<text x="258.9" y="64.9">BOOT0</text>
<text x="261.2" y="61.1">PB15</text>
<text x="270" y="63.6">44 BOOT0</text>
<text x="122.2" y="70">1</text>
<text x="165.5" y="70">1</text>
<text x="235.6" y="68.7">6</text>
<text x="235.7" y="66.2">5</text>
<text x="240.5" y="67.5">PF0/OSC_IN</text>
<text x="240.5" y="70">PF1/OSC_OUT</text>
<text x="260" y="67.5">VBAT</text>
<text x="260.3" y="70">NRST</text>
<text x="270" y="66.2">1</text>
<text x="270" y="68.7">7</text>
<text x="122.2" y="72.5">2</text>
<text x="122.2" y="75.1">3</text>
<text x="122.2" y="77.6">4</text>
<text x="165.5" y="72.5">2</text>
<text x="165.5" y="75.1">3</text>
<text x="165.5" y="77.6">4</text>
<text x="234.4" y="77.6">36</text>
<text x="234.5" y="75.1">35</text>
<text x="240.5" y="76.3">PF6</text>
<text x="250.1" y="76.3">PC14/OSC32_IN</text>
<text x="261.2" y="73.8">PC13</text>
<text x="270" y="72.5">2</text>
<text x="270" y="75.1">3</text>
<text x="270" y="77.6">4</text>
<text x="4.1" y="81.4">B</text>
<text x="122.2" y="80.1">5</text>
<text x="122.2" y="82.7">6</text>
<text x="165.5" y="80.1">5</text>
<text x="165.5" y="82.7">6</text>
<text x="240.5" y="78.9">PF7</text>
<text x="247.9" y="78.9">PC15/OSC32_OUT</text>
<text x="291.4" y="81.4">B</text>
<text x="122.2" y="85.2">7</text>
<text x="122.2" y="87.7">8</text>
<text x="165.5" y="85.2">7</text>
<text x="165.5" y="87.7">8</text>
<text x="122.2" y="90.3">9</text>
<text x="122.2" y="92.9">10</text>
<text x="122.2" y="95.4">11</text>
<text x="165.5" y="90.3">9</text>
<text x="165.5" y="92.9">10</text>
<text x="165.5" y="95.4">11</text>
<text x="122.2" y="98">12</text>
<text x="122.2" y="100.5">13</text>
<text x="165.5" y="98">12</text>
<text x="165.5" y="100.5">13</text>
<text x="122.2" y="103">14</text>
<text x="122.2" y="105.6">15</text>
<text x="165.5" y="103">14</text>
<text x="165.5" y="105.6">15</text>
<text x="122.2" y="108.1">16</text>
<text x="122.2" y="110.6">17</text>
<text x="122.2" y="113.2">18</text>
<text x="165.5" y="108.1">16</text>
<text x="165.5" y="110.6">17</text>
<text x="165.5" y="113.2">18</text>
<text x="122.2" y="115.7">19</text>
<text x="122.2" y="118.3">20</text>
<text x="165.5" y="115.7">19</text>
<text x="165.5" y="118.3">20</text>
<text x="122.2" y="120.8">21</text>
<text x="122.2" y="123.3">22</text>
<text x="165.5" y="120.8">21</text>
<text x="165.5" y="123.3">22</text>
<text x="4" y="129.7">C</text>
<text x="291.4" y="129.7">C</text>
<text x="24.5" y="132.2">4</text>
<text x="24.7" y="137.4">1</text>
<text x="37.3" y="132.2">3</text>
<text x="37.3" y="137.4">2</text>
<text x="10.7" y="166.5">1</text>
<text x="15.4" y="167.8">1</text>
<text x="18.2" y="167.8">VBus</text>
<text x="18.4" y="165.3">GND</text>
<text x="27.2" y="164">B12</text>
<text x="27.2" y="166.5">B9</text>
<text x="10.6" y="169.1">2</text>
<text x="10.7" y="171.6">3</text>
<text x="15.4" y="170.3">2</text>
<text x="15.4" y="172.9">3</text>
<text x="19.2" y="172.9">CC2</text>
<text x="19.4" y="170.3">CC1</text>
<text x="27.2" y="169.1">A5</text>
<text x="27.2" y="171.6">B5</text>
<text x="57.8" y="172.9">1</text>
<text x="72.9" y="172.9">4</text>
<text x="4" y="177.9">D</text>
<text x="10.6" y="174.1">4</text>
<text x="15.4" y="175.4">4</text>
<text x="18.2" y="175.4">VBus</text>
<text x="18.4" y="177.9">GND</text>
<text x="27.2" y="174.1">A9</text>
<text x="27.2" y="176.7">A12</text>
<text x="57.6" y="176.7">2</text>
<text x="62.4" y="174.1">1</text>
<text x="62.4" y="177.9">2</text>
<text x="68" y="174.1">4</text>
<text x="68.1" y="177.9">5</text>
<text x="72.9" y="176.7">5</text>
<text x="108.5" y="177.9">2</text>
<text x="108.6" y="174.1">1</text>
<text x="113.4" y="175.4">VIN</text>
<text x="113.4" y="179.3">VSS</text>
<text x="119.1" y="175.4">OUT</text>
<text x="127.6" y="174.1">5</text>
<text x="201.9" y="177.9">Title</text>
<text x="291.3" y="177.9">D</text>
<text x="57.7" y="180.6">3</text>
<text x="62.4" y="181.8">3</text>
<text x="68" y="181.8">6</text>
<text x="72.9" y="180.6">6</text>
<text x="108.5" y="181.8">3</text>
<text x="113.4" y="183.1">CE</text>
<text x="120.6" y="183.1">NC</text>
<text x="127.6" y="181.8">4</text>
<text x="201.9" y="185.6">Size</text>
<text x="214.5" y="185.6">Number</text>
<text x="265.4" y="185.6">Revision</text>
<text x="203.1" y="189.4">A4</text>
<text x="201.9" y="193.2">Date:</text>
<text x="201.9" y="195.8">File:</text>
<text x="213.3" y="193.2">7/05/2022</text>
<text x="213.3" y="195.8">D:\projects\..\Core.SchDoc</text>
<text x="252.7" y="193.2">Sheet of</text>
<text x="252.7" y="195.8">Drawn By:</text>
<text x="37.9" y="199.6">1</text>
<text x="110.8" y="199.6">2</text>
<text x="184" y="199.6">3</text>
<text x="257" y="199.6">4</text>
</g>
<g font-size="2.3" fill="#800000">
<text x="17.6" y="17.9">VDD</text>
<text x="72.8" y="16.6">VBAT</text>
<text x="104.1" y="17.9">VDD</text>
<text x="175.1" y="17.9">SWDIO</text>
<text x="149.7" y="21.7">PA0</text>
<text x="175.1" y="20.5">SWCLK</text>
<text x="228.5" y="21.7">PA0</text>
<text x="274.3" y="21.7">PB0</text>
<text x="7.9" y="24.3">AVDD</text>
<text x="59.9" y="24.3">GND</text>
<text x="176.4" y="28.1">RX</text>
<text x="176.4" y="25.5">TX</text>
<text x="218.3" y="26.8">PA2</text>
<text x="218.3" y="29.3">PA3</text>
<text x="224.7" y="26.8">US1_TX 12</text>
<text x="224.7" y="29.3">US1_RX 13</text>
<text x="228.5" y="24.3">PA1</text>
<text x="274.3" y="24.3">PB1</text>
<text x="274.3" y="26.8">PB2</text>
<text x="274.3" y="29.3">PB3</text>
<text x="61.2" y="30.6">AGND</text>
<text x="130.7" y="33.1">GND</text>
<text x="228.5" y="31.9">PA4</text>
<text x="228.5" y="34.4">PA5</text>
<text x="274.3" y="31.9">PB4</text>
<text x="274.3" y="34.4">PB5</text>
<text x="81.1" y="39.5">VDD</text>
<text x="90" y="40.7">GND</text>
<text x="106.4" y="38.2">NRST</text>
<text x="156.2" y="36.9">GND</text>
<text x="228.5" y="36.9">PA6</text>
<text x="228.5" y="39.5">PA7</text>
<text x="274.3" y="36.9">PB6</text>
<text x="274.3" y="39.5">PB7</text>
<text x="9.9" y="43.3">VDD</text>
<text x="48.1" y="42">GND</text>
<text x="75.4" y="43.9" transform="rotate(-90 75.4 43.9)">VBAT_OUT</text>
<text x="121.8" y="47.1">GND</text>
<text x="186" y="47.7" transform="rotate(-90 186 47.7)">US1_RX</text>
<text x="196.2" y="47.7" transform="rotate(-90 196.2 47.7)">US1_TX</text>
<text x="228.5" y="42">PA8</text>
<text x="228.5" y="44.5">PA9</text>
<text x="228.5" y="47.1">PA10</text>
<text x="274.3" y="42">PB8</text>
<text x="274.3" y="44.5">PB9</text>
<text x="274.3" y="47.1">PB10</text>
<text x="228.5" y="49.7">PA11</text>
<text x="228.5" y="52.2">PA12</text>
<text x="274.3" y="49.7">PB11</text>
<text x="274.3" y="52.2">PB12</text>
<text x="217.1" y="54.8">PA13</text>
<text x="217.1" y="57.3">PA14</text>
<text x="224.7" y="54.8">SWDIO</text>
<text x="224.7" y="57.3">SWCLK</text>
<text x="228.5" y="59.8">PA15</text>
<text x="274.3" y="54.8">PB13</text>
<text x="274.3" y="57.3">PB14</text>
<text x="274.3" y="59.8">PB15</text>
<text x="109.5" y="64.9">+5V</text>
<text x="149.8" y="62.4">GND</text>
<text x="154.9" y="64.9">VDD</text>
<text x="9.9" y="67.5">GND</text>
<text x="47.2" y="67.5">AGND</text>
<text x="223.4" y="66.2">SOC_IN</text>
<text x="223.4" y="68.7">OSC_OUT</text>
<text x="273" y="68.7">NRST</text>
<text x="273" y="66.2">VBAT</text>
<text x="8.6" y="77.6">VDD</text>
<text x="98.6" y="72.5">GND</text>
<text x="110.2" y="76.3">PC15</text>
<text x="110.2" y="73.8">NRST</text>
<text x="154.8" y="76.3">PA1</text>
<text x="154.8" y="73.8">PA0</text>
<text x="228.5" y="75.1">PF6</text>
<text x="228.5" y="77.6">PF7</text>
<text x="274.3" y="77.6">PC15</text>
<text x="274.3" y="75.1">PC14</text>
<text x="274.3" y="72.5">PC13</text>
<text x="110.2" y="83.9">VBAT_OU</text>
<text x="110.2" y="81.4">PC13</text>
<text x="110.2" y="78.9">PC14</text>
<text x="120.6" y="83.9">T</text>
<text x="140.1" y="80.1">AVDD</text>
<text x="154.8" y="83.9">PA5</text>
<text x="110.2" y="89">PB8</text>
<text x="110.2" y="86.5">PB9</text>
<text x="154.8" y="86.5">PA6</text>
<text x="154.8" y="89">PA7</text>
<text x="110.2" y="94.2">PB7</text>
<text x="110.2" y="91.5">BOOT0</text>
<text x="145.2" y="90.3">AGND</text>
<text x="154.8" y="94.2">PB0</text>
<text x="154.8" y="91.5">PA4</text>
<text x="110.2" y="101.8">PB4</text>
<text x="110.2" y="99.2">PB5</text>
<text x="110.2" y="96.7">PB6</text>
<text x="154.8" y="101.8">PB10</text>
<text x="154.8" y="99.2">PB2</text>
<text x="154.8" y="96.7">PB1</text>
<text x="10.6" y="107.3" transform="rotate(-90 10.6 107.3)">PB0</text>
<text x="110.2" y="106.8">PA15</text>
<text x="110.2" y="104.3">PB3</text>
<text x="154.8" y="106.8">PB12</text>
<text x="154.8" y="104.3">PB11</text>
<text x="110.2" y="111.9">PF6</text>
<text x="110.2" y="109.4">PF7</text>
<text x="154.8" y="111.9">PB14</text>
<text x="154.8" y="109.4">PB13</text>
<text x="110.2" y="119.5">PA10</text>
<text x="110.2" y="117">PA11</text>
<text x="110.2" y="114.4">PA12</text>
<text x="154.8" y="119.5">PA3</text>
<text x="154.8" y="117">PA8</text>
<text x="154.8" y="114.4">PB15</text>
<text x="21.4" y="124.6">GND</text>
<text x="110.2" y="122.1">PA9</text>
<text x="154.8" y="122.1">PA2</text>
<text x="11.1" y="137.4">OSC_OUT</text>
<text x="42.9" y="132.2">SOC_IN</text>
<text x="37.9" y="146.2">GND</text>
<text x="27.7" y="155.1">GND</text>
<text x="282.6" y="151.8" transform="rotate(-90 282.6 151.8)">BOOT0</text>
<text x="33.5" y="158.9">VBUS</text>
<text x="61.2" y="158.9">+5V</text>
<text x="149.8" y="161.4">VDD</text>
<text x="103.1" y="167.8">+5V</text>
<text x="129.4" y="170.3">VDD</text>
<text x="280.8" y="172.9">GND</text>
<text x="33.5" y="184.4">VBUS</text>
<text x="27.7" y="186.9">GND</text>
<text x="37.9" y="194.5">GND</text>
<text x="98.9" y="193.2">GND</text>
<text x="129.4" y="193.2">GND</text>
<text x="149.8" y="194.5">GND</text>
</g>
<g font-size="2.3" fill="#000080">
<text x="32.7" y="17.9">U1A</text>
<text x="163.4" y="16.4">P1</text>
<text x="26.4" y="20.5">GD32F130_150C8T6</text>
<text x="142" y="19.2">B1</text>
<text x="238.7" y="20.5">U1B</text>
<text x="76.7" y="29.6">SB1</text>
<text x="84.3" y="29.6">SB2</text>
<text x="94.7" y="27.8">C1</text>
<text x="107.2" y="26.5">R1</text>
<text x="94.7" y="30.3">104</text>
<text x="107.2" y="31.6">0</text>
<text x="163.4" y="32.1">SWD</text>
<text x="189.3" y="35.4">D1</text>
<text x="197.5" y="32.9">R2</text>
<text x="36.5" y="40.7">104</text>
<text x="36.5" y="36.9">C2</text>
<text x="117.9" y="38.2">C3</text>
<text x="189.3" y="38">D4148</text>
<text x="197.5" y="38">300</text>
<text x="115.1" y="43">104</text>
<text x="14.6" y="53.3">C4</text>
<text x="23.5" y="53.3">C5</text>
<text x="32.5" y="53.3">C6</text>
<text x="51.3" y="53.3">R3</text>
<text x="14.6" y="55.8">104</text>
<text x="23.5" y="55.8">104</text>
<text x="32.5" y="55.8">104</text>
<text x="51.3" y="58.3">0</text>
<text x="120.2" y="67.2">P2</text>
<text x="163.4" y="67.2">P3</text>
<text x="238.7" y="82.7">GD32F130_150C8T6</text>
<text x="11.8" y="88.8">1K</text>
<text x="11.8" y="86.2">R4</text>
<text x="12.4" y="95.4">LED1</text>
<text x="27.4" y="130.9">X1</text>
<text x="120.2" y="126.1">HDR-M-2.54_1x22</text>
<text x="163.4" y="126.1">HDR-M-2.54_1x22</text>
<text x="18.7" y="134.7">20p</text>
<text x="18.7" y="132.2">C7</text>
<text x="48" y="137.4">C8</text>
<text x="28.9" y="141.2">8MHz</text>
<text x="48" y="139.9">20p</text>
<text x="13.6" y="161.4">USB1</text>
<text x="284" y="160.4">SB3</text>
<text x="43.9" y="162.5">F1</text>
<text x="45.4" y="167.8">500mA</text>
<text x="60.7" y="170.3">S1</text>
<text x="111.6" y="172.9">U2</text>
<text x="153" y="172.6">1K</text>
<text x="153" y="170.1">R5</text>
<text x="41.1" y="179">R6</text>
<text x="48.7" y="179">R7</text>
<text x="88.4" y="179">C9</text>
<text x="96" y="179">C10</text>
<text x="153.5" y="179.3">LED2</text>
<text x="13.6" y="181.8">TYPE-C-6P</text>
<text x="41.1" y="181.6">510</text>
<text x="48.7" y="181.6">510</text>
<text x="88.4" y="181.6">10uF</text>
<text x="96" y="181.6">104</text>
<text x="111.6" y="185.6">ME6211C33M5G</text>
<text x="134.2" y="182.8">104</text>
<text x="134.2" y="180.3">C11</text>
<text x="143.1" y="182.8">10uF</text>
<text x="143.1" y="180.3">C12</text>
</g>
</svg>
